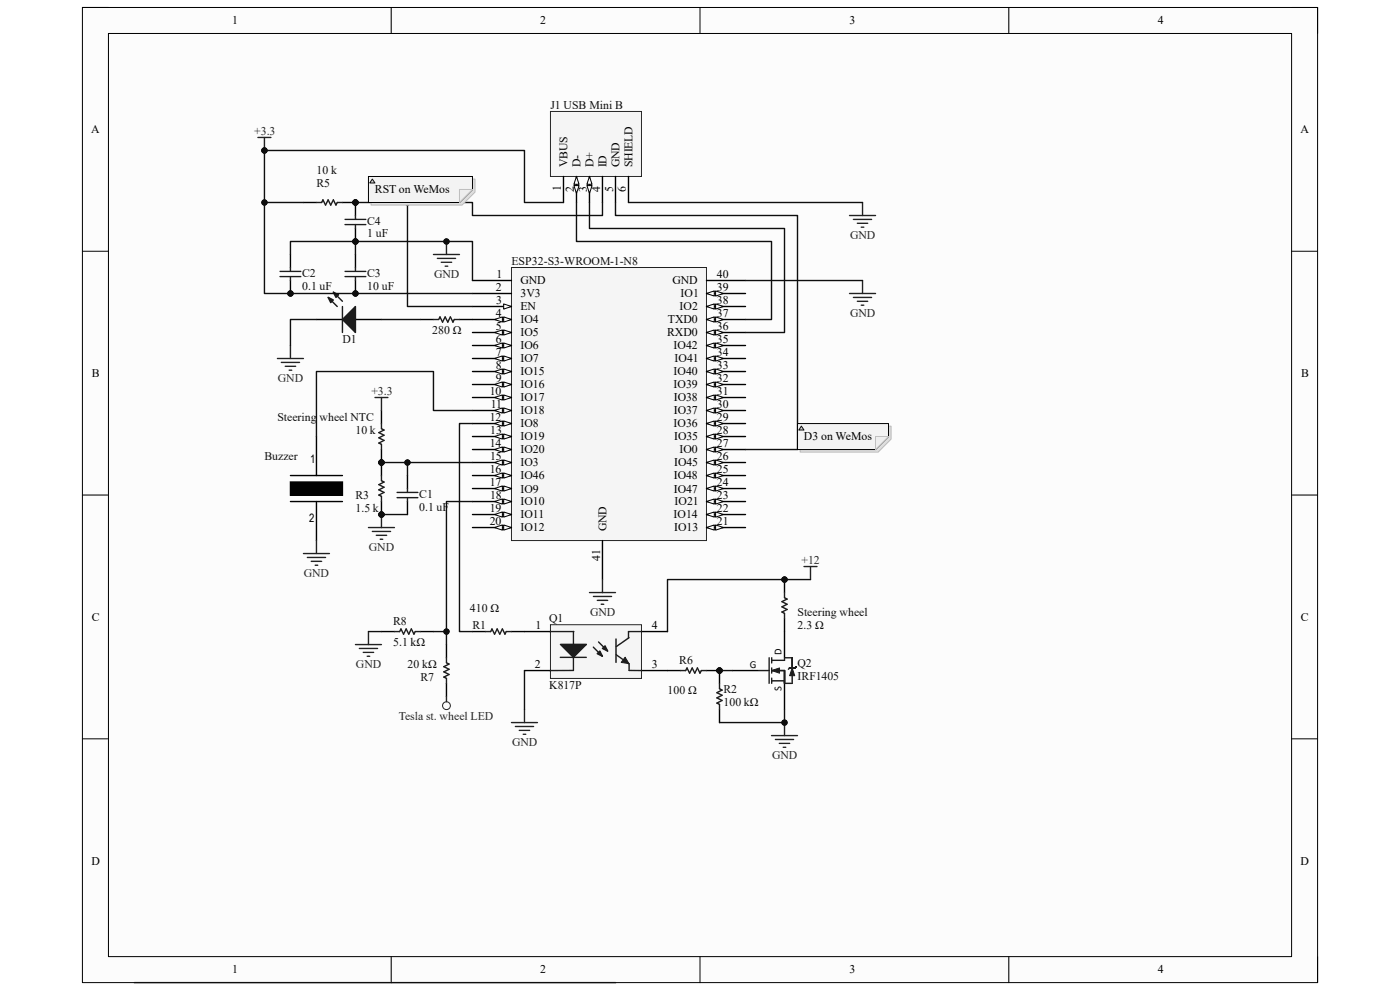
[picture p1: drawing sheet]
<svg xmlns="http://www.w3.org/2000/svg" width="297mm" height="210mm" viewBox="0 0 297 210" stroke-linecap="round" stroke-linejoin="round" font-family="sans-serif">
<path d="M17.5 1.6h262v206.8h-262z" fill-rule="evenodd" fill="#fcfcfc"/>
<path d="M17.5 1.6h262v206.8h-262z" fill="none" stroke="#000" stroke-width=".21"/>
<path d="M23 7.1h251v195.8h-251z" fill-rule="evenodd" fill="#fcfcfc"/>
<g fill="none" stroke="#000" stroke-width=".21">
<path d="M17.5 1.6h5.5M23 7.1h251v195.8h-251zM83 1.6v5.5M148.5 1.6v5.5M214 1.6v5.5M274 1.6h5.5v5.5M17.5 53.3h5.5M274 53.3h5.5M17.5 105h5.5M274 105h5.5M17.5 156.7h5.5M274 156.7h5.5"/>
<path d="M83 202.9v5.5M148.5 202.9v5.5M214 202.9v5.5M279.5 202.9v5.5"/>
</g>
<path d="M108.5 56.7h41.4v58h-41.4z" fill-rule="evenodd" fill="#f5f5f5"/>
<path d="M108.5 56.7h41.4v58h-41.4z" fill="none" stroke="#262626" stroke-width=".21"/>
<path d="M100.2 59.5h8.3M100.2 62.3h8.3M100.2 65h8.3" fill="none" stroke="#000" stroke-width=".3"/>
<path d="M106.9 64.5l1.6 .5-1.6 .6z" fill="#fbfbfb"/>
<path d="M106.9 64.5l1.6 .5-1.6 .6z" fill="none" stroke="#000" stroke-width=".21"/>
<path d="M100.2 67.8h8.3" fill="none" stroke="#000" stroke-width=".3"/>
<path d="M106.9 67.2l1.6 .6-1.6 .5z" fill="#fbfbfb"/>
<path d="M106.9 67.2l1.6 .6-1.6 .5z" fill="none" stroke="#000" stroke-width=".21"/>
<path d="M104.9 67.8l1.7-.6v1.1z" fill="#fbfbfb"/>
<path d="M104.9 67.8l1.7-.6v1.1z" fill="none" stroke="#000" stroke-width=".21"/>
<path d="M100.2 70.5h8.3" fill="none" stroke="#000" stroke-width=".3"/>
<path d="M106.9 70l1.6 .5-1.6 .6z" fill="#fbfbfb"/>
<path d="M106.9 70l1.6 .5-1.6 .6z" fill="none" stroke="#000" stroke-width=".21"/>
<path d="M104.9 70.5l1.7-.5v1.1z" fill="#fbfbfb"/>
<path d="M104.9 70.5l1.7-.5v1.1z" fill="none" stroke="#000" stroke-width=".21"/>
<path d="M100.2 73.3h8.3" fill="none" stroke="#000" stroke-width=".3"/>
<path d="M106.9 72.7l1.6 .6-1.6 .5z" fill="#fbfbfb"/>
<path d="M106.9 72.7l1.6 .6-1.6 .5z" fill="none" stroke="#000" stroke-width=".21"/>
<path d="M104.9 73.3l1.7-.6v1.1z" fill="#fbfbfb"/>
<path d="M104.9 73.3l1.7-.6v1.1z" fill="none" stroke="#000" stroke-width=".21"/>
<path d="M100.2 76.1h8.3" fill="none" stroke="#000" stroke-width=".3"/>
<path d="M106.9 75.5l1.6 .6-1.6 .5z" fill="#fbfbfb"/>
<path d="M106.9 75.5l1.6 .6-1.6 .5z" fill="none" stroke="#000" stroke-width=".21"/>
<path d="M104.9 76.1l1.7-.6v1.1z" fill="#fbfbfb"/>
<path d="M104.9 76.1l1.7-.6v1.1z" fill="none" stroke="#000" stroke-width=".21"/>
<path d="M100.2 78.8h8.3" fill="none" stroke="#000" stroke-width=".3"/>
<path d="M106.9 78.3l1.6 .5-1.6 .6z" fill="#fbfbfb"/>
<path d="M106.9 78.3l1.6 .5-1.6 .6z" fill="none" stroke="#000" stroke-width=".21"/>
<path d="M104.9 78.8l1.7-.5v1.1z" fill="#fbfbfb"/>
<path d="M104.9 78.8l1.7-.5v1.1z" fill="none" stroke="#000" stroke-width=".21"/>
<path d="M100.2 81.6h8.3" fill="none" stroke="#000" stroke-width=".3"/>
<path d="M106.9 81l1.6 .6-1.6 .5z" fill="#fbfbfb"/>
<path d="M106.9 81l1.6 .6-1.6 .5z" fill="none" stroke="#000" stroke-width=".21"/>
<path d="M104.9 81.6l1.7-.6v1.1z" fill="#fbfbfb"/>
<path d="M104.9 81.6l1.7-.6v1.1z" fill="none" stroke="#000" stroke-width=".21"/>
<path d="M100.2 84.3h8.3" fill="none" stroke="#000" stroke-width=".3"/>
<path d="M106.9 83.8l1.6 .5-1.6 .6z" fill="#fbfbfb"/>
<path d="M106.9 83.8l1.6 .5-1.6 .6z" fill="none" stroke="#000" stroke-width=".21"/>
<path d="M104.9 84.3l1.7-.5v1.1z" fill="#fbfbfb"/>
<path d="M104.9 84.3l1.7-.5v1.1z" fill="none" stroke="#000" stroke-width=".21"/>
<path d="M100.2 87.1h8.3" fill="none" stroke="#000" stroke-width=".3"/>
<path d="M106.9 86.5l1.6 .6-1.6 .5z" fill="#fbfbfb"/>
<path d="M106.9 86.5l1.6 .6-1.6 .5z" fill="none" stroke="#000" stroke-width=".21"/>
<path d="M104.9 87.1l1.7-.6v1.1z" fill="#fbfbfb"/>
<path d="M104.9 87.1l1.7-.6v1.1z" fill="none" stroke="#000" stroke-width=".21"/>
<path d="M100.2 89.8h8.3" fill="none" stroke="#000" stroke-width=".3"/>
<path d="M106.9 89.3l1.6 .5-1.6 .6z" fill="#fbfbfb"/>
<path d="M106.9 89.3l1.6 .5-1.6 .6z" fill="none" stroke="#000" stroke-width=".21"/>
<path d="M104.9 89.8l1.7-.5v1.1z" fill="#fbfbfb"/>
<path d="M104.9 89.8l1.7-.5v1.1z" fill="none" stroke="#000" stroke-width=".21"/>
<path d="M100.2 92.6h8.3" fill="none" stroke="#000" stroke-width=".3"/>
<path d="M106.9 92.1l1.6 .5-1.6 .6z" fill="#fbfbfb"/>
<path d="M106.9 92.1l1.6 .5-1.6 .6z" fill="none" stroke="#000" stroke-width=".21"/>
<path d="M104.9 92.6l1.7-.5v1.1z" fill="#fbfbfb"/>
<path d="M104.9 92.6l1.7-.5v1.1z" fill="none" stroke="#000" stroke-width=".21"/>
<path d="M100.2 95.4h8.3" fill="none" stroke="#000" stroke-width=".3"/>
<path d="M106.9 94.8l1.6 .6-1.6 .5z" fill="#fbfbfb"/>
<path d="M106.9 94.8l1.6 .6-1.6 .5z" fill="none" stroke="#000" stroke-width=".21"/>
<path d="M104.9 95.4l1.7-.6v1.1z" fill="#fbfbfb"/>
<path d="M104.9 95.4l1.7-.6v1.1z" fill="none" stroke="#000" stroke-width=".21"/>
<path d="M100.2 98.1h8.3" fill="none" stroke="#000" stroke-width=".3"/>
<path d="M106.9 97.6l1.6 .5-1.6 .6z" fill="#fbfbfb"/>
<path d="M106.9 97.6l1.6 .5-1.6 .6z" fill="none" stroke="#000" stroke-width=".21"/>
<path d="M104.9 98.1l1.7-.5v1.1z" fill="#fbfbfb"/>
<path d="M104.9 98.1l1.7-.5v1.1z" fill="none" stroke="#000" stroke-width=".21"/>
<path d="M100.2 100.9h8.3" fill="none" stroke="#000" stroke-width=".3"/>
<path d="M106.9 100.3l1.6 .6-1.6 .5z" fill="#fbfbfb"/>
<path d="M106.9 100.3l1.6 .6-1.6 .5z" fill="none" stroke="#000" stroke-width=".21"/>
<path d="M104.9 100.9l1.7-.6v1.1z" fill="#fbfbfb"/>
<path d="M104.9 100.9l1.7-.6v1.1z" fill="none" stroke="#000" stroke-width=".21"/>
<path d="M100.2 103.6h8.3" fill="none" stroke="#000" stroke-width=".3"/>
<path d="M106.9 103.1l1.6 .5-1.6 .6z" fill="#fbfbfb"/>
<path d="M106.9 103.1l1.6 .5-1.6 .6z" fill="none" stroke="#000" stroke-width=".21"/>
<path d="M104.9 103.6l1.7-.5v1.1z" fill="#fbfbfb"/>
<path d="M104.9 103.6l1.7-.5v1.1z" fill="none" stroke="#000" stroke-width=".21"/>
<path d="M100.2 106.4h8.3" fill="none" stroke="#000" stroke-width=".3"/>
<path d="M106.9 105.8l1.6 .6-1.6 .5z" fill="#fbfbfb"/>
<path d="M106.9 105.8l1.6 .6-1.6 .5z" fill="none" stroke="#000" stroke-width=".21"/>
<path d="M104.9 106.4l1.7-.6v1.1z" fill="#fbfbfb"/>
<path d="M104.9 106.4l1.7-.6v1.1z" fill="none" stroke="#000" stroke-width=".21"/>
<path d="M100.2 109.2h8.3" fill="none" stroke="#000" stroke-width=".3"/>
<path d="M106.9 108.6l1.6 .6-1.6 .5z" fill="#fbfbfb"/>
<path d="M106.9 108.6l1.6 .6-1.6 .5z" fill="none" stroke="#000" stroke-width=".21"/>
<path d="M104.9 109.2l1.7-.6v1.1z" fill="#fbfbfb"/>
<path d="M104.9 109.2l1.7-.6v1.1z" fill="none" stroke="#000" stroke-width=".21"/>
<path d="M100.2 111.9h8.3" fill="none" stroke="#000" stroke-width=".3"/>
<path d="M106.9 111.4l1.6 .5-1.6 .6z" fill="#fbfbfb"/>
<path d="M106.9 111.4l1.6 .5-1.6 .6z" fill="none" stroke="#000" stroke-width=".21"/>
<path d="M104.9 111.9l1.7-.5v1.1z" fill="#fbfbfb"/>
<path d="M104.9 111.9l1.7-.5v1.1z" fill="none" stroke="#000" stroke-width=".21"/>
<path d="M149.9 111.9h8.3" fill="none" stroke="#000" stroke-width=".3"/>
<path d="M149.9 111.9l1.6-.5v1.1z" fill="#fbfbfb"/>
<path d="M149.9 111.9l1.6-.5v1.1z" fill="none" stroke="#000" stroke-width=".21"/>
<path d="M151.8 111.4l1.7 .5-1.7 .6z" fill="#fbfbfb"/>
<path d="M151.8 111.4l1.7 .5-1.7 .6z" fill="none" stroke="#000" stroke-width=".21"/>
<path d="M149.9 109.2h8.3" fill="none" stroke="#000" stroke-width=".3"/>
<path d="M149.9 109.2l1.6-.6v1.1z" fill="#fbfbfb"/>
<path d="M149.9 109.2l1.6-.6v1.1z" fill="none" stroke="#000" stroke-width=".21"/>
<path d="M151.8 108.6l1.7 .6-1.7 .5z" fill="#fbfbfb"/>
<path d="M151.8 108.6l1.7 .6-1.7 .5z" fill="none" stroke="#000" stroke-width=".21"/>
<path d="M149.9 106.4h8.3" fill="none" stroke="#000" stroke-width=".3"/>
<path d="M149.9 106.4l1.6-.6v1.1z" fill="#fbfbfb"/>
<path d="M149.9 106.4l1.6-.6v1.1z" fill="none" stroke="#000" stroke-width=".21"/>
<path d="M151.8 105.8l1.7 .6-1.7 .5z" fill="#fbfbfb"/>
<path d="M151.8 105.8l1.7 .6-1.7 .5z" fill="none" stroke="#000" stroke-width=".21"/>
<path d="M149.9 103.6h8.3" fill="none" stroke="#000" stroke-width=".3"/>
<path d="M149.9 103.6l1.6-.5v1.1z" fill="#fbfbfb"/>
<path d="M149.9 103.6l1.6-.5v1.1z" fill="none" stroke="#000" stroke-width=".21"/>
<path d="M151.8 103.1l1.7 .5-1.7 .6z" fill="#fbfbfb"/>
<path d="M151.8 103.1l1.7 .5-1.7 .6z" fill="none" stroke="#000" stroke-width=".21"/>
<path d="M149.9 100.9h8.3" fill="none" stroke="#000" stroke-width=".3"/>
<path d="M149.9 100.9l1.6-.6v1.1z" fill="#fbfbfb"/>
<path d="M149.9 100.9l1.6-.6v1.1z" fill="none" stroke="#000" stroke-width=".21"/>
<path d="M151.8 100.3l1.7 .6-1.7 .5z" fill="#fbfbfb"/>
<path d="M151.8 100.3l1.7 .6-1.7 .5z" fill="none" stroke="#000" stroke-width=".21"/>
<path d="M149.9 98.1h8.3" fill="none" stroke="#000" stroke-width=".3"/>
<path d="M149.9 98.1l1.6-.5v1.1z" fill="#fbfbfb"/>
<path d="M149.9 98.1l1.6-.5v1.1z" fill="none" stroke="#000" stroke-width=".21"/>
<path d="M151.8 97.6l1.7 .5-1.7 .6z" fill="#fbfbfb"/>
<path d="M151.8 97.6l1.7 .5-1.7 .6z" fill="none" stroke="#000" stroke-width=".21"/>
<path d="M149.9 95.4h8.3" fill="none" stroke="#000" stroke-width=".3"/>
<path d="M149.9 95.4l1.6-.6v1.1z" fill="#fbfbfb"/>
<path d="M149.9 95.4l1.6-.6v1.1z" fill="none" stroke="#000" stroke-width=".21"/>
<path d="M151.8 94.8l1.7 .6-1.7 .5z" fill="#fbfbfb"/>
<path d="M151.8 94.8l1.7 .6-1.7 .5z" fill="none" stroke="#000" stroke-width=".21"/>
<path d="M149.9 92.6h8.3" fill="none" stroke="#000" stroke-width=".3"/>
<path d="M149.9 92.6l1.6-.5v1.1z" fill="#fbfbfb"/>
<path d="M149.9 92.6l1.6-.5v1.1z" fill="none" stroke="#000" stroke-width=".21"/>
<path d="M151.8 92.1l1.7 .5-1.7 .6z" fill="#fbfbfb"/>
<path d="M151.8 92.1l1.7 .5-1.7 .6z" fill="none" stroke="#000" stroke-width=".21"/>
<path d="M149.9 89.8h8.3" fill="none" stroke="#000" stroke-width=".3"/>
<path d="M149.9 89.8l1.6-.5v1.1z" fill="#fbfbfb"/>
<path d="M149.9 89.8l1.6-.5v1.1z" fill="none" stroke="#000" stroke-width=".21"/>
<path d="M151.8 89.3l1.7 .5-1.7 .6z" fill="#fbfbfb"/>
<path d="M151.8 89.3l1.7 .5-1.7 .6z" fill="none" stroke="#000" stroke-width=".21"/>
<path d="M149.9 87.1h8.3" fill="none" stroke="#000" stroke-width=".3"/>
<path d="M149.9 87.1l1.6-.6v1.1z" fill="#fbfbfb"/>
<path d="M149.9 87.1l1.6-.6v1.1z" fill="none" stroke="#000" stroke-width=".21"/>
<path d="M151.8 86.5l1.7 .6-1.7 .5z" fill="#fbfbfb"/>
<path d="M151.8 86.5l1.7 .6-1.7 .5z" fill="none" stroke="#000" stroke-width=".21"/>
<path d="M149.9 84.3h8.3" fill="none" stroke="#000" stroke-width=".3"/>
<path d="M149.9 84.3l1.6-.5v1.1z" fill="#fbfbfb"/>
<path d="M149.9 84.3l1.6-.5v1.1z" fill="none" stroke="#000" stroke-width=".21"/>
<path d="M151.8 83.8l1.7 .5-1.7 .6z" fill="#fbfbfb"/>
<path d="M151.8 83.8l1.7 .5-1.7 .6z" fill="none" stroke="#000" stroke-width=".21"/>
<path d="M149.9 81.6h8.3" fill="none" stroke="#000" stroke-width=".3"/>
<path d="M149.9 81.6l1.6-.6v1.1z" fill="#fbfbfb"/>
<path d="M149.9 81.6l1.6-.6v1.1z" fill="none" stroke="#000" stroke-width=".21"/>
<path d="M151.8 81l1.7 .6-1.7 .5z" fill="#fbfbfb"/>
<path d="M151.8 81l1.7 .6-1.7 .5z" fill="none" stroke="#000" stroke-width=".21"/>
<path d="M149.9 78.8h8.3" fill="none" stroke="#000" stroke-width=".3"/>
<path d="M149.9 78.8l1.6-.5v1.1z" fill="#fbfbfb"/>
<path d="M149.9 78.8l1.6-.5v1.1z" fill="none" stroke="#000" stroke-width=".21"/>
<path d="M151.8 78.3l1.7 .5-1.7 .6z" fill="#fbfbfb"/>
<path d="M151.8 78.3l1.7 .5-1.7 .6z" fill="none" stroke="#000" stroke-width=".21"/>
<path d="M149.9 76.1h8.3" fill="none" stroke="#000" stroke-width=".3"/>
<path d="M149.9 76.1l1.6-.6v1.1z" fill="#fbfbfb"/>
<path d="M149.9 76.1l1.6-.6v1.1z" fill="none" stroke="#000" stroke-width=".21"/>
<path d="M151.8 75.5l1.7 .6-1.7 .5z" fill="#fbfbfb"/>
<path d="M151.8 75.5l1.7 .6-1.7 .5z" fill="none" stroke="#000" stroke-width=".21"/>
<path d="M149.9 73.3h8.3" fill="none" stroke="#000" stroke-width=".3"/>
<path d="M149.9 73.3l1.6-.6v1.1z" fill="#fbfbfb"/>
<path d="M149.9 73.3l1.6-.6v1.1z" fill="none" stroke="#000" stroke-width=".21"/>
<path d="M151.8 72.7l1.7 .6-1.7 .5z" fill="#fbfbfb"/>
<path d="M151.8 72.7l1.7 .6-1.7 .5z" fill="none" stroke="#000" stroke-width=".21"/>
<path d="M149.9 70.5h8.3" fill="none" stroke="#000" stroke-width=".3"/>
<path d="M149.9 70.5l1.6-.5v1.1z" fill="#fbfbfb"/>
<path d="M149.9 70.5l1.6-.5v1.1z" fill="none" stroke="#000" stroke-width=".21"/>
<path d="M151.8 70l1.7 .5-1.7 .6z" fill="#fbfbfb"/>
<path d="M151.8 70l1.7 .5-1.7 .6z" fill="none" stroke="#000" stroke-width=".21"/>
<path d="M149.9 67.8h8.3" fill="none" stroke="#000" stroke-width=".3"/>
<path d="M149.9 67.8l1.6-.6v1.1z" fill="#fbfbfb"/>
<path d="M149.9 67.8l1.6-.6v1.1z" fill="none" stroke="#000" stroke-width=".21"/>
<path d="M151.8 67.2l1.7 .6-1.7 .5z" fill="#fbfbfb"/>
<path d="M151.8 67.2l1.7 .6-1.7 .5z" fill="none" stroke="#000" stroke-width=".21"/>
<path d="M149.9 65h8.3" fill="none" stroke="#000" stroke-width=".3"/>
<path d="M149.9 65l1.6-.5v1.1z" fill="#fbfbfb"/>
<path d="M149.9 65l1.6-.5v1.1z" fill="none" stroke="#000" stroke-width=".21"/>
<path d="M151.8 64.5l1.7 .5-1.7 .6z" fill="#fbfbfb"/>
<path d="M151.8 64.5l1.7 .5-1.7 .6z" fill="none" stroke="#000" stroke-width=".21"/>
<path d="M149.9 62.3h8.3" fill="none" stroke="#000" stroke-width=".3"/>
<path d="M149.9 62.3l1.6-.6v1.1z" fill="#fbfbfb"/>
<path d="M149.9 62.3l1.6-.6v1.1z" fill="none" stroke="#000" stroke-width=".21"/>
<path d="M151.8 61.7l1.7 .6-1.7 .5z" fill="#fbfbfb"/>
<path d="M151.8 61.7l1.7 .6-1.7 .5z" fill="none" stroke="#000" stroke-width=".21"/>
<path d="M149.9 59.5h8.3M127.8 114.7v8.2" fill="none" stroke="#000" stroke-width=".3"/>
<path d="M116.8 132.5h19.3v11.4h-19.3z" fill-rule="evenodd" fill="#f5f5f5"/>
<path d="M116.8 132.5h19.3v11.4h-19.3z" fill="none" stroke="#262626" stroke-width=".21"/>
<path d="M111.3 134h5.5M111.3 142.3h5.5" fill="none" stroke="#000" stroke-width=".3"/>
<path d="M118.9 136.7h5.5l-2.7 2.8z" fill="#1c1c1c"/>
<path d="M118.9 136.7h5.5l-2.7 2.8zM125.9 137.3l1.9 1.9M127 136.2l1.9 1.9" fill="none" stroke="#1c1c1c" stroke-width=".3"/>
<path d="M126.7 138.7l.6-.6 .5 1.1z" fill="#1c1c1c"/>
<path d="M126.7 138.7l.6-.6 .5 1.1z" fill="none" stroke="#1c1c1c" stroke-width=".3"/>
<path d="M127.8 137.6l.6-.6 .5 1.1z" fill="#1c1c1c"/>
<path d="M116.8 134h5M118.9 139.5h5.5M121.7 134v2.7M121.7 139.5v2.7l-4.9 .1M127.8 137.6l.6-.6 .5 1.1zM130.7 138.9l2.7 1.9M130.7 135.6v4.9M133.3 134h2.8M133.4 135.3l-2.7 1.9M133.5 142.2l2.6 .1" fill="none" stroke="#1c1c1c" stroke-width=".3"/>
<path d="M136.1 134h5.5M136.1 142.3h5.5" fill="none" stroke="#000" stroke-width=".3"/>
<path d="M132.6 139.4l.8 1.4-1.6-.3z" fill="#1c1c1c"/>
<path d="M132.6 139.4l.8 1.4-1.6-.3z" fill="none" stroke="#1c1c1c" stroke-width=".21"/>
<path d="M103 134h1.1l.3-.6 .5 1.1 .6-1.1 .5 1.1 .6-1.1 .5 1.1 .3-.5h1.1M133.3 134v1.4M133.5 140.8v1.4" fill="none" stroke="#1c1c1c" stroke-width=".3"/>
<path d="M100.2 134h2.8M108.5 134h2.8" fill="none" stroke="#000" stroke-width=".3"/>
<g fill="none" stroke="#262626" stroke-width=".3">
<path d="M92 54h5.5M92.8 54.8h3.8M93.6 55.6h2.2M94.4 56.5h.6M94.7 51.2v2.8M125.1 125.7h5.5M125.9 126.5h3.8M126.7 127.4h2.2M127.5 128.2h.6M127.8 122.9v2.8M108.5 153.3h5.5M109.3 154.1h3.9"/>
<path d="M110.2 154.9h2.2M111 155.8h.5M111.3 150.5v2.8"/>
</g>
<circle cx="94.7" cy="51.2" r=".55" fill="#0e0e0e"/>
<circle cx="94.7" cy="51.2" r=".55" fill="none" stroke="#0e0e0e" stroke-width=".21"/>
<path d="M183 59.5v2.8M180.2 62.3h5.5M181 63.1h3.9M181.9 63.9h2.2M182.7 64.7h.6" fill="none" stroke="#262626" stroke-width=".3"/>
<path d="M166.4 134v5.5M155.4 142.3h5.5M166.4 145v5.5" fill="none" stroke="#000" stroke-width=".3"/>
<path d="M163.2 139.5v5.5M163.7 139.5v1.1M166.4 139.5v.6h-2.7M166.5 139.5h1.6v2.2M163.7 142.3h2.7v2.7h1.7v-2M163.7 144.4h2.7M163.7 141.7v1.1M163.7 143.9v1.1" fill="none" stroke="#1c1c1c" stroke-width=".3"/>
<path d="M168.1 141.7l.5 1.6h-1.1z" fill="#1c1c1c"/>
<path d="M168.1 141.7l.5 1.6h-1.1z" fill="none" stroke="#1c1c1c" stroke-width=".21"/>
<path d="M167.5 141.7h1.1" fill="none" stroke="#1c1c1c" stroke-width=".3"/>
<path d="M163.7 142.3l1.7-.6v1.1z" fill="#1c1c1c"/>
<path d="M163.7 142.3l1.7-.6v1.1z" fill="none" stroke="#1c1c1c" stroke-width=".21"/>
<path d="M168.1 139.5v2.2M161 142.3h2.2M163.7 142.3h2.7v2.7M167.5 141.7h1.1M167.5 141.7l-.2 .3M168.9 141.4l-.3 .3" fill="none" stroke="#1c1c1c" stroke-width=".3"/>
<path d="M168.9 141.4l-.3 .3" fill="none" stroke="#000" stroke-width=".3"/>
<path d="M163.7 156h5.5M164.5 156.9h3.9M165.3 157.7h2.2M166.2 158.5h.5M166.4 153.3v2.7" fill="none" stroke="#262626" stroke-width=".3"/>
<circle cx="166.4" cy="153.3" r=".55" fill="#0e0e0e"/>
<circle cx="166.4" cy="153.3" r=".55" fill="none" stroke="#0e0e0e" stroke-width=".21"/>
<circle cx="152.6" cy="142.3" r=".55" fill="#0e0e0e"/>
<circle cx="152.6" cy="142.3" r=".55" fill="none" stroke="#0e0e0e" stroke-width=".21"/>
<path d="M152.6 142.3v2.7" fill="none" stroke="#000" stroke-width=".3"/>
<circle cx="152.6" cy="142.3" r=".55" fill="#0e0e0e"/>
<circle cx="152.6" cy="142.3" r=".55" fill="none" stroke="#0e0e0e" stroke-width=".21"/>
<path d="M152.6 150.5v2.8" fill="none" stroke="#000" stroke-width=".3"/>
<path d="M152.6 145v1.1l.6 .3-1.1 .5 1.1 .6-1.1 .5 1.1 .6-1.1 .6 .5 .2v1.1" fill="none" stroke="#1c1c1c" stroke-width=".3"/>
<circle cx="166.4" cy="122.9" r=".55" fill="#0e0e0e"/>
<circle cx="166.4" cy="122.9" r=".55" fill="none" stroke="#0e0e0e" stroke-width=".21"/>
<path d="M166.4 122.9v2.8" fill="none" stroke="#000" stroke-width=".3"/>
<circle cx="166.4" cy="122.9" r=".55" fill="#0e0e0e"/>
<circle cx="166.4" cy="122.9" r=".55" fill="none" stroke="#0e0e0e" stroke-width=".21"/>
<path d="M166.4 131.2v2.8" fill="none" stroke="#000" stroke-width=".3"/>
<path d="M166.4 125.7v1.1l.6 .3-1.1 .5 1.1 .6-1.1 .5 1.1 .6-1.1 .5 .5 .3v1.1" fill="none" stroke="#1c1c1c" stroke-width=".3"/>
<path d="M170.6 120.2h2.7M171.9 120.2v2.7" fill="none" stroke="#262626" stroke-width=".3"/>
<circle cx="80.9" cy="98.1" r=".55" fill="#0e0e0e"/>
<circle cx="80.9" cy="98.1" r=".55" fill="none" stroke="#0e0e0e" stroke-width=".21"/>
<circle cx="80.9" cy="109.2" r=".55" fill="#0e0e0e"/>
<circle cx="80.9" cy="109.2" r=".55" fill="none" stroke="#0e0e0e" stroke-width=".21"/>
<path d="M80.9 98.1v2.8" fill="none" stroke="#000" stroke-width=".3"/>
<circle cx="80.9" cy="98.1" r=".55" fill="#0e0e0e"/>
<circle cx="80.9" cy="98.1" r=".55" fill="none" stroke="#0e0e0e" stroke-width=".21"/>
<path d="M80.9 106.4v2.8" fill="none" stroke="#000" stroke-width=".3"/>
<circle cx="80.9" cy="109.2" r=".55" fill="#0e0e0e"/>
<circle cx="80.9" cy="109.2" r=".55" fill="none" stroke="#0e0e0e" stroke-width=".21"/>
<path d="M80.9 100.9v1.1l.6 .3-1.1 .5 1.1 .6-1.1 .5 1.1 .6-1.1 .5 .5 .3v1.1" fill="none" stroke="#1c1c1c" stroke-width=".3"/>
<path d="M78.2 111.9h5.5M79 112.7h3.9M79.8 113.6h2.2M80.7 114.4h.5M80.9 109.2v2.7" fill="none" stroke="#262626" stroke-width=".3"/>
<circle cx="80.9" cy="109.2" r=".55" fill="#0e0e0e"/>
<circle cx="80.9" cy="109.2" r=".55" fill="none" stroke="#0e0e0e" stroke-width=".21"/>
<circle cx="80.9" cy="98.1" r=".55" fill="#0e0e0e"/>
<circle cx="80.9" cy="98.1" r=".55" fill="none" stroke="#0e0e0e" stroke-width=".21"/>
<path d="M80.9 87.1v2.7M80.9 95.4v2.7" fill="none" stroke="#000" stroke-width=".3"/>
<circle cx="80.9" cy="98.1" r=".55" fill="#0e0e0e"/>
<circle cx="80.9" cy="98.1" r=".55" fill="none" stroke="#0e0e0e" stroke-width=".21"/>
<path d="M80.9 89.8v1.1l.6 .3-1.1 .6 1.1 .5-1.1 .6 1.1 .5-1.1 .6 .5 .3v1.1" fill="none" stroke="#1c1c1c" stroke-width=".3"/>
<path d="M54.7 29.2h2.8M56.1 29.2v2.7M79.5 84.3h2.8M80.9 84.3v2.8" fill="none" stroke="#262626" stroke-width=".3"/>
<circle cx="56.1" cy="31.9" r=".55" fill="#0e0e0e"/>
<circle cx="56.1" cy="31.9" r=".55" fill="none" stroke="#0e0e0e" stroke-width=".21"/>
<path d="M61.6 102.3h11v2.7h-11z" fill-rule="evenodd" fill="#000"/>
<path d="M67.1 67.8h5.5M75.4 67.8h5.5M89.2 67.8h2.8M97.5 67.8h2.7M67.1 92.6v8.3M61.6 102.3h11v2.7h-11zM61.6 100.9h11M61.6 106.4h11M67.1 106.4v8.3" fill="none" stroke="#000" stroke-width=".3"/>
<path d="M64.4 117.4h5.5M65.2 118.3h3.9M66 119.1h2.2M66.9 119.9h.5M67.1 114.7v2.7" fill="none" stroke="#262626" stroke-width=".3"/>
<path d="M92 67.8h1.1l.2-.6 .6 1.1 .5-1.1 .6 1.1 .5-1.1 .6 1.1 .3-.5h1.1" fill="none" stroke="#1c1c1c" stroke-width=".3"/>
<path d="M72.6 67.8l2.8-2.8v5.5z" fill="#1c1c1c"/>
<path d="M69.6 63.1l1.9 1.9M70.7 62l1.9 1.9M72.6 67.8l2.8-2.8v5.5z" fill="none" stroke="#1c1c1c" stroke-width=".3"/>
<path d="M69.6 63.1l1.1 .5-.5 .6z" fill="#1c1c1c"/>
<path d="M69.6 63.1l1.1 .5-.5 .6z" fill="none" stroke="#1c1c1c" stroke-width=".3"/>
<path d="M70.7 62l1.1 .5-.5 .6z" fill="#1c1c1c"/>
<path d="M70.7 62l1.1 .5-.5 .6zM72.6 65v5.5M84.2 104.5h4.5M84.2 105.6h4.5M86.4 103.6v.9M86.4 105.6v.8" fill="none" stroke="#1c1c1c" stroke-width=".3"/>
<path d="M58.9 76.1h5.5M59.7 76.9h3.8M60.5 77.7h2.2M61.3 78.5h.6M61.6 73.3v2.8" fill="none" stroke="#262626" stroke-width=".3"/>
<path d="M86.4 100.9v2.7M86.4 106.4v2.8" fill="none" stroke="#000" stroke-width=".3"/>
<circle cx="61.6" cy="62.3" r=".55" fill="#0e0e0e"/>
<circle cx="61.6" cy="62.3" r=".55" fill="none" stroke="#0e0e0e" stroke-width=".21"/>
<path d="M61.6 59.5v2.8" fill="none" stroke="#000" stroke-width=".3"/>
<circle cx="61.6" cy="62.3" r=".55" fill="#0e0e0e"/>
<circle cx="61.6" cy="62.3" r=".55" fill="none" stroke="#0e0e0e" stroke-width=".21"/>
<path d="M61.6 54v2.7" fill="none" stroke="#000" stroke-width=".3"/>
<path d="M59.4 57.6h4.4M59.4 58.7h4.4M61.6 56.7v.9M61.6 58.7v.8" fill="none" stroke="#1c1c1c" stroke-width=".3"/>
<circle cx="75.4" cy="62.3" r=".55" fill="#0e0e0e"/>
<circle cx="75.4" cy="62.3" r=".55" fill="none" stroke="#0e0e0e" stroke-width=".21"/>
<path d="M75.4 59.5v2.8" fill="none" stroke="#000" stroke-width=".3"/>
<circle cx="75.4" cy="62.3" r=".55" fill="#0e0e0e"/>
<circle cx="75.4" cy="62.3" r=".55" fill="none" stroke="#0e0e0e" stroke-width=".21"/>
<path d="M75.4 54v2.7" fill="none" stroke="#000" stroke-width=".3"/>
<path d="M73.2 57.6h4.4M73.2 58.7h4.4M75.4 56.7v.9M75.4 58.7v.8" fill="none" stroke="#1c1c1c" stroke-width=".3"/>
<circle cx="75.4" cy="51.2" r=".55" fill="#0e0e0e"/>
<circle cx="75.4" cy="51.2" r=".55" fill="none" stroke="#0e0e0e" stroke-width=".21"/>
<circle cx="75.4" cy="43" r=".55" fill="#0e0e0e"/>
<circle cx="75.4" cy="43" r=".55" fill="none" stroke="#0e0e0e" stroke-width=".21"/>
<path d="M75.4 48.5v2.7" fill="none" stroke="#000" stroke-width=".3"/>
<circle cx="75.4" cy="51.2" r=".55" fill="#0e0e0e"/>
<circle cx="75.4" cy="51.2" r=".55" fill="none" stroke="#0e0e0e" stroke-width=".21"/>
<path d="M75.4 43v2.7" fill="none" stroke="#000" stroke-width=".3"/>
<circle cx="75.4" cy="43" r=".55" fill="#0e0e0e"/>
<circle cx="75.4" cy="43" r=".55" fill="none" stroke="#0e0e0e" stroke-width=".21"/>
<path d="M73.2 46.5h4.4M73.2 47.6h4.4M75.4 45.7v.8M75.4 47.6v.9" fill="none" stroke="#1c1c1c" stroke-width=".3"/>
<circle cx="75.4" cy="43" r=".55" fill="#0e0e0e"/>
<circle cx="75.4" cy="43" r=".55" fill="none" stroke="#0e0e0e" stroke-width=".21"/>
<path d="M72.6 43h2.8" fill="none" stroke="#000" stroke-width=".3"/>
<circle cx="75.4" cy="43" r=".55" fill="#0e0e0e"/>
<circle cx="75.4" cy="43" r=".55" fill="none" stroke="#0e0e0e" stroke-width=".21"/>
<path d="M64.4 43h2.7" fill="none" stroke="#000" stroke-width=".3"/>
<path d="M67.1 43h1.1l.3-.6 .6 1.1 .5-1.1 .6 1.1 .5-1.1 .6 1.1 .2-.5h1.1" fill="none" stroke="#1c1c1c" stroke-width=".3"/>
<path d="M116.8 23.6h19.3v13.8h-19.3z" fill-rule="evenodd" fill="#f5f5f5"/>
<path d="M116.8 23.6h19.3v13.8h-19.3z" fill="none" stroke="#262626" stroke-width=".21"/>
<path d="M119.5 37.4v5.6M122.3 37.4v5.6" fill="none" stroke="#000" stroke-width=".3"/>
<path d="M122.3 37.4l.6 1.7h-1.1z" fill="#fbfbfb"/>
<path d="M122.3 37.4l.6 1.7h-1.1z" fill="none" stroke="#000" stroke-width=".21"/>
<path d="M121.8 39.4h1.1l-.6 1.6z" fill="#fbfbfb"/>
<path d="M121.8 39.4h1.1l-.6 1.6z" fill="none" stroke="#000" stroke-width=".21"/>
<path d="M125.1 37.4v5.6" fill="none" stroke="#000" stroke-width=".3"/>
<path d="M125.1 37.4l.5 1.7h-1.1z" fill="#fbfbfb"/>
<path d="M125.1 37.4l.5 1.7h-1.1z" fill="none" stroke="#000" stroke-width=".21"/>
<path d="M124.5 39.4h1.1l-.5 1.6z" fill="#fbfbfb"/>
<path d="M124.5 39.4h1.1l-.5 1.6z" fill="none" stroke="#000" stroke-width=".21"/>
<path d="M127.8 37.4v5.6M130.6 37.4v5.6M133.3 37.4v5.6" fill="none" stroke="#000" stroke-width=".3"/>
<path d="M180.2 45.7h5.5M181 46.5h3.9M181.9 47.4h2.2M182.7 48.2h.6M183 43v2.7" fill="none" stroke="#262626" stroke-width=".3"/>
<circle cx="152.6" cy="142.3" r=".55" fill="#0e0e0e"/>
<circle cx="152.6" cy="142.3" r=".55" fill="none" stroke="#0e0e0e" stroke-width=".21"/>
<path d="M149.9 142.3h2.7" fill="none" stroke="#000" stroke-width=".3"/>
<circle cx="152.6" cy="142.3" r=".55" fill="#0e0e0e"/>
<circle cx="152.6" cy="142.3" r=".55" fill="none" stroke="#0e0e0e" stroke-width=".21"/>
<path d="M80.9 134h2.8M89.2 134h2.8M94.7 136.7v2.8M94.7 145v2.8M141.6 142.3h2.8" fill="none" stroke="#000" stroke-width=".3"/>
<path d="M83.7 134h1.1l.3-.6 .5 1.1 .6-1.1 .5 1.1 .6-1.1 .5 1.1 .3-.5h1.1M94.7 139.5v1.1l.6 .3-1.1 .5 1.1 .6-1.1 .5 1.1 .6-1.1 .5 .5 .3v1.1M144.4 142.3h1.1l.2-.6 .6 1.1 .5-1.1 .6 1.1 .6-1.1 .5 1.1 .3-.5h1.1" fill="none" stroke="#1c1c1c" stroke-width=".3"/>
<circle cx="94.7" cy="149.7" r=".83" fill="none" stroke="#262626" stroke-width=".21"/>
<path d="M94.7 147.8v1.1" fill="none" stroke="#262626" stroke-width=".3"/>
<path d="M158.2 59.5h24.8M111.3 142.3v8.2M166.4 150.5v2.8h-13.8" fill="none" stroke="#0e0e0e" stroke-width=".3"/>
<circle cx="166.4" cy="153.3" r=".55" fill="#0e0e0e"/>
<circle cx="166.4" cy="153.3" r=".55" fill="none" stroke="#0e0e0e" stroke-width=".21"/>
<path d="M171.9 122.9h-30.3v11.1" fill="none" stroke="#0e0e0e" stroke-width=".3"/>
<circle cx="166.4" cy="122.9" r=".55" fill="#0e0e0e"/>
<circle cx="166.4" cy="122.9" r=".55" fill="none" stroke="#0e0e0e" stroke-width=".21"/>
<path d="M67.1 67.8h-5.5v5.5M80.9 67.8h8.3M86.4 98.1v2.8M100.2 87.1h-8.2v-8.3h-24.9v13.8" fill="none" stroke="#0e0e0e" stroke-width=".3"/>
<circle cx="86.4" cy="98.1" r=".55" fill="#0e0e0e"/>
<circle cx="86.4" cy="98.1" r=".55" fill="none" stroke="#0e0e0e" stroke-width=".21"/>
<path d="M80.9 109.2h5.5" fill="none" stroke="#0e0e0e" stroke-width=".3"/>
<circle cx="80.9" cy="109.2" r=".55" fill="#0e0e0e"/>
<circle cx="80.9" cy="109.2" r=".55" fill="none" stroke="#0e0e0e" stroke-width=".21"/>
<path d="M75.4 51.2h24.8v8.3" fill="none" stroke="#0e0e0e" stroke-width=".3"/>
<circle cx="75.4" cy="51.2" r=".55" fill="#0e0e0e"/>
<circle cx="75.4" cy="51.2" r=".55" fill="none" stroke="#0e0e0e" stroke-width=".21"/>
<circle cx="94.7" cy="51.2" r=".55" fill="#0e0e0e"/>
<circle cx="94.7" cy="51.2" r=".55" fill="none" stroke="#0e0e0e" stroke-width=".21"/>
<path d="M61.6 54v-2.8h13.8v2.8" fill="none" stroke="#0e0e0e" stroke-width=".3"/>
<circle cx="75.4" cy="51.2" r=".55" fill="#0e0e0e"/>
<circle cx="75.4" cy="51.2" r=".55" fill="none" stroke="#0e0e0e" stroke-width=".21"/>
<path d="M75.4 43h11v22h13.8" fill="none" stroke="#0e0e0e" stroke-width=".3"/>
<circle cx="75.4" cy="43" r=".55" fill="#0e0e0e"/>
<circle cx="75.4" cy="43" r=".55" fill="none" stroke="#0e0e0e" stroke-width=".21"/>
<circle cx="86.4" cy="43" r=".55" fill="#0e0e0e"/>
<circle cx="86.4" cy="43" r=".55" fill="none" stroke="#0e0e0e" stroke-width=".21"/>
<path d="M56.1 43h8.3" fill="none" stroke="#0e0e0e" stroke-width=".3"/>
<circle cx="56.1" cy="43" r=".55" fill="#0e0e0e"/>
<circle cx="56.1" cy="43" r=".55" fill="none" stroke="#0e0e0e" stroke-width=".21"/>
<path d="M56.1 31.9h55.2v11.1h8.2" fill="none" stroke="#0e0e0e" stroke-width=".3"/>
<circle cx="56.1" cy="31.9" r=".55" fill="#0e0e0e"/>
<circle cx="56.1" cy="31.9" r=".55" fill="none" stroke="#0e0e0e" stroke-width=".21"/>
<path d="M56.1 31.9v30.4h44.1" fill="none" stroke="#0e0e0e" stroke-width=".3"/>
<circle cx="56.1" cy="31.9" r=".55" fill="#0e0e0e"/>
<circle cx="56.1" cy="31.9" r=".55" fill="none" stroke="#0e0e0e" stroke-width=".21"/>
<circle cx="56.1" cy="43" r=".55" fill="#0e0e0e"/>
<circle cx="56.1" cy="43" r=".55" fill="none" stroke="#0e0e0e" stroke-width=".21"/>
<circle cx="61.6" cy="62.3" r=".55" fill="#0e0e0e"/>
<circle cx="61.6" cy="62.3" r=".55" fill="none" stroke="#0e0e0e" stroke-width=".21"/>
<circle cx="75.4" cy="62.3" r=".55" fill="#0e0e0e"/>
<circle cx="75.4" cy="62.3" r=".55" fill="none" stroke="#0e0e0e" stroke-width=".21"/>
<path d="M86.4 43h13.8v2.7h27.6v-2.7M122.3 43v8.2h41.4v16.6h-5.5M125.1 43v5.5h41.3v22h-8.2" fill="none" stroke="#0e0e0e" stroke-width=".3"/>
<circle cx="86.4" cy="43" r=".55" fill="#0e0e0e"/>
<circle cx="86.4" cy="43" r=".55" fill="none" stroke="#0e0e0e" stroke-width=".21"/>
<path d="M130.6 43v2.7h38.6v49.7h-11M133.3 43h49.7M80.9 98.1h19.3M28.5 208.4h102.1" fill="none" stroke="#0e0e0e" stroke-width=".3"/>
<circle cx="80.9" cy="98.1" r=".55" fill="#0e0e0e"/>
<circle cx="80.9" cy="98.1" r=".55" fill="none" stroke="#0e0e0e" stroke-width=".21"/>
<circle cx="86.4" cy="98.1" r=".55" fill="#0e0e0e"/>
<circle cx="86.4" cy="98.1" r=".55" fill="none" stroke="#0e0e0e" stroke-width=".21"/>
<path d="M152.6 142.3h2.8" fill="none" stroke="#0e0e0e" stroke-width=".3"/>
<circle cx="152.6" cy="142.3" r=".55" fill="#0e0e0e"/>
<circle cx="152.6" cy="142.3" r=".55" fill="none" stroke="#0e0e0e" stroke-width=".21"/>
<path d="M100.2 89.8h-2.7v44.2h2.7M100.2 106.4h-5.5v27.6h-2.7" fill="none" stroke="#0e0e0e" stroke-width=".3"/>
<circle cx="94.7" cy="134" r=".55" fill="#0e0e0e"/>
<circle cx="94.7" cy="134" r=".55" fill="none" stroke="#0e0e0e" stroke-width=".21"/>
<path d="M94.7 134v2.7" fill="none" stroke="#0e0e0e" stroke-width=".3"/>
<circle cx="94.7" cy="134" r=".55" fill="#0e0e0e"/>
<circle cx="94.7" cy="134" r=".55" fill="none" stroke="#0e0e0e" stroke-width=".21"/>
<path d="M75.4 136.7h5.5M76.2 137.6h3.9M77.1 138.4h2.2M77.9 139.2h.5M78.2 134v2.7" fill="none" stroke="#262626" stroke-width=".3"/>
<path d="M78.2 134h2.7" fill="none" stroke="#0e0e0e" stroke-width=".3"/>
<path d="M169.7 90.4h19.4v2.8l-2.8 2.7h-16.6z" fill-rule="evenodd" fill="#ddd"/>
<path d="M169.7 90.4h19.4v2.8l-2.8 2.7h-16.6z" fill="none" stroke="#bdbdbd" stroke-width=".21"/>
<path d="M169.2 89.9h19.3v2.7l-2.8 2.8h-16.5z" fill-rule="evenodd" fill="#f3f3f3"/>
<path d="M169.2 89.9h19.3v2.7l-2.8 2.8h-16.5z" fill="none" stroke="#000" stroke-width=".21"/>
<path d="M185.7 92.6h2.8l-2.8 2.8z" fill="#efefef"/>
<path d="M185.7 92.6h2.8l-2.8 2.8z" fill="none" stroke="#bdbdbd" stroke-width=".21"/>
<path d="M170 90.4l.6 .8h-1.1z" fill="#d1d1d1"/>
<path d="M170 90.4l.6 .8h-1.1z" fill="none" stroke="#0f0f0f" stroke-width=".21"/>
<path d="M78.7 38h22.1v2.8l-2.8 2.7h-19.3z" fill-rule="evenodd" fill="#ddd"/>
<path d="M78.7 38h22.1v2.8l-2.8 2.7h-19.3z" fill="none" stroke="#bdbdbd" stroke-width=".21"/>
<path d="M78.2 37.4h22v2.8l-2.7 2.8h-19.3z" fill-rule="evenodd" fill="#f3f3f3"/>
<path d="M78.2 37.4h22v2.8l-2.7 2.8h-19.3z" fill="none" stroke="#000" stroke-width=".21"/>
<path d="M97.5 40.2h2.7l-2.7 2.8z" fill="#efefef"/>
<path d="M97.5 40.2h2.7l-2.7 2.8z" fill="none" stroke="#bdbdbd" stroke-width=".21"/>
<path d="M79 38l.5 .8h-1.1z" fill="#d1d1d1"/>
<path d="M79 38l.5 .8h-1.1z" fill="none" stroke="#0f0f0f" stroke-width=".21"/>
<g font-size="2.5">
<text x="49.3" y="5.2">1</text>
<text x="114.6" y="5.2">2</text>
<text x="180.2" y="5.2">3</text>
<text x="245.6" y="5.2">4</text>
<text x="19.3" y="28.3">A</text>
<text x="275.9" y="28.3">A</text>
<text x="120.4" y="35.5" transform="rotate(-90 120.4 35.5)">VBUS</text>
<text x="123.1" y="35.5" transform="rotate(-90 123.1 35.5)">D-</text>
<text x="125.9" y="35.5" transform="rotate(-90 125.9 35.5)">D+</text>
<text x="128.7" y="35.5" transform="rotate(-90 128.7 35.5)">ID</text>
<text x="131.4" y="35.5" transform="rotate(-90 131.4 35.5)">GND</text>
<text x="134.2" y="35.5" transform="rotate(-90 134.2 35.5)">SHIELD</text>
<text x="79.5" y="41">RST on WeMos</text>
<text x="119" y="40.6" transform="rotate(-90 119 40.6)">1</text>
<text x="121.8" y="40.8" transform="rotate(-90 121.8 40.8)">2</text>
<text x="124.5" y="40.7" transform="rotate(-90 124.5 40.7)">3</text>
<text x="127.3" y="40.8" transform="rotate(-90 127.3 40.8)">4</text>
<text x="130.1" y="40.7" transform="rotate(-90 130.1 40.7)">5</text>
<text x="132.8" y="40.8" transform="rotate(-90 132.8 40.8)">6</text>
<text x="105.4" y="58.9">1</text>
<text x="152.1" y="58.9">40</text>
<text x="105.2" y="61.7">2</text>
<text x="105.2" y="64.5">3</text>
<text x="110.4" y="60.3">GND</text>
<text x="110.4" y="63.1">3V3</text>
<text x="110.4" y="65.8">EN</text>
<text x="142.7" y="60.3">GND</text>
<text x="144.2" y="65.8">IO2</text>
<text x="144.4" y="63.1">IO1</text>
<text x="152.1" y="64.5">38</text>
<text x="152.1" y="61.7">39</text>
<text x="105.2" y="67.2">4</text>
<text x="105.2" y="70">5</text>
<text x="110.4" y="68.6">IO4</text>
<text x="110.4" y="71.4">IO5</text>
<text x="141.5" y="71.4">RXD0</text>
<text x="141.7" y="68.6">TXD0</text>
<text x="152.1" y="70">36</text>
<text x="152.1" y="67.2">37</text>
<text x="105.2" y="72.7">6</text>
<text x="105.2" y="75.5">7</text>
<text x="110.4" y="74.1">IO6</text>
<text x="110.4" y="76.9">IO7</text>
<text x="142.9" y="74.1">IO42</text>
<text x="143.1" y="76.9">IO41</text>
<text x="152.1" y="75.5">34</text>
<text x="152.1" y="72.7">35</text>
<text x="19.5" y="80">B</text>
<text x="103.9" y="83.8">10</text>
<text x="105.2" y="81">9</text>
<text x="105.2" y="78.3">8</text>
<text x="110.4" y="79.6">IO15</text>
<text x="110.4" y="82.4">IO16</text>
<text x="142.9" y="82.4">IO39</text>
<text x="142.9" y="79.6">IO40</text>
<text x="152.1" y="83.8">31</text>
<text x="152.1" y="81">32</text>
<text x="152.1" y="78.3">33</text>
<text x="276" y="80">B</text>
<text x="103.9" y="89.3">12</text>
<text x="104.1" y="86.5">11</text>
<text x="110.4" y="85.1">IO17</text>
<text x="110.4" y="87.9">IO18</text>
<text x="143" y="87.9">IO37</text>
<text x="143" y="85.1">IO38</text>
<text x="152.1" y="89.3">29</text>
<text x="152.1" y="86.5">30</text>
<text x="103.9" y="94.8">14</text>
<text x="104" y="92">13</text>
<text x="110.4" y="90.7">IO8</text>
<text x="110.4" y="93.4">IO19</text>
<text x="142.9" y="90.7">IO36</text>
<text x="143" y="93.4">IO35</text>
<text x="152.1" y="94.8">27</text>
<text x="152.1" y="92">28</text>
<text x="170.6" y="93.4">D3 on WeMos</text>
<text x="65.8" y="98.1">1</text>
<text x="103.9" y="100.3">16</text>
<text x="104" y="97.6">15</text>
<text x="110.4" y="96.2">IO20</text>
<text x="110.4" y="98.9">IO3</text>
<text x="110.4" y="101.7">IO46</text>
<text x="143" y="101.7">IO48</text>
<text x="143" y="98.9">IO45</text>
<text x="144.1" y="96.2">IO0</text>
<text x="152.1" y="100.3">25</text>
<text x="152.1" y="97.6">26</text>
<text x="103.9" y="103.1">17</text>
<text x="104" y="105.8">18</text>
<text x="110.4" y="104.5">IO9</text>
<text x="110.4" y="107.2">IO10</text>
<text x="143" y="104.5">IO47</text>
<text x="143.1" y="107.2">IO21</text>
<text x="152.1" y="105.8">23</text>
<text x="152.1" y="103.1">24</text>
<text x="65.6" y="110.8">2</text>
<text x="103.9" y="111.3">20</text>
<text x="103.9" y="108.6">19</text>
<text x="110.4" y="110">IO11</text>
<text x="110.4" y="112.7">IO12</text>
<text x="128.7" y="112.7" transform="rotate(-90 128.7 112.7)">GND</text>
<text x="142.9" y="110">IO14</text>
<text x="143" y="112.7">IO13</text>
<text x="152.1" y="111.3">21</text>
<text x="152.1" y="108.6">22</text>
<text x="127.3" y="119" transform="rotate(-90 127.3 119)">41</text>
<text x="19.5" y="131.7">C</text>
<text x="276" y="131.7">C</text>
<text x="113.6" y="133.4">1</text>
<text x="138.3" y="133.4">4</text>
<text x="113.5" y="141.7">2</text>
<text x="138.3" y="141.7">3</text>
<text x="19.4" y="183.4">D</text>
<text x="275.9" y="183.4">D</text>
<text x="49.3" y="206.5">1</text>
<text x="114.6" y="206.5">2</text>
<text x="180.2" y="206.5">3</text>
<text x="245.6" y="206.5">4</text>
</g>
<g font-size="2.5" fill="#0e0e0e">
<text x="116.8" y="23.1">J1 USB Mini B</text>
<text x="67.1" y="36.9">10 k</text>
<text x="67.1" y="39.6">R5</text>
<text x="77.9" y="47.6">C4</text>
<text x="77.9" y="50.4">1 uF</text>
<text x="64.1" y="58.7">C2</text>
<text x="77.9" y="58.7">C3</text>
<text x="108.5" y="56.2">ESP32-S3-WROOM-1-N8</text>
<text x="64.1" y="61.4">0.1 uF</text>
<text x="77.9" y="61.4">10 uF</text>
<text x="91.7" y="70.8">280 Ω</text>
<text x="72.6" y="72.7">D1</text>
<text x="58.8" y="89.3">Steering wheel NTC</text>
<text x="75.4" y="92">10 k</text>
<text x="56.1" y="97.6">Buzzer</text>
<text x="75.4" y="105.8">R3</text>
<text x="88.9" y="105.6">C1</text>
<text x="75.4" y="108.6">1.5 k</text>
<text x="88.9" y="108.3">0.1 uF</text>
<text x="99.7" y="129.8">410 Ω</text>
<text x="116.5" y="132">Q1</text>
<text x="169.2" y="130.7">Steering wheel</text>
<text x="83.4" y="137">5.1 kΩ</text>
<text x="83.4" y="132.6">R8</text>
<text x="100.2" y="133.4">R1</text>
<text x="169.2" y="133.4">2.3 Ω</text>
<text x="86.4" y="141.7">20 kΩ</text>
<text x="144.1" y="140.9">R6</text>
<text x="169.2" y="141.5">Q2</text>
<text x="89.2" y="144.4">R7</text>
<text x="116.5" y="146.1">K817P</text>
<text x="141.6" y="147.2">100 Ω</text>
<text x="153.5" y="149.7">100 kΩ</text>
<text x="153.5" y="146.9">R2</text>
<text x="169.2" y="144.2">IRF1405</text>
</g>
<g font-size="2.5" fill="#262626">
<text x="53.9" y="28.6">+3.3</text>
<text x="180.3" y="50.7">GND</text>
<text x="92.1" y="58.9">GND</text>
<text x="180.3" y="67.2">GND</text>
<text x="59" y="81">GND</text>
<text x="78.8" y="83.8">+3.3</text>
<text x="78.3" y="116.9">GND</text>
<text x="170.1" y="119.6">+12</text>
<text x="64.5" y="122.4">GND</text>
<text x="125.2" y="130.7">GND</text>
<text x="75.5" y="141.7">GND</text>
<text x="84.6" y="152.7">Tesla st. wheel LED</text>
<text x="108.6" y="158.2">GND</text>
<text x="163.8" y="161">GND</text>
</g>
<g font-size="2.2">
<text x="159.1" y="141.6">G</text>
<text x="165.8" y="138.9" transform="rotate(-90 165.8 138.9)">D</text>
<text x="165.8" y="146.5" transform="rotate(-90 165.8 146.5)">S</text>
</g>
</svg>
